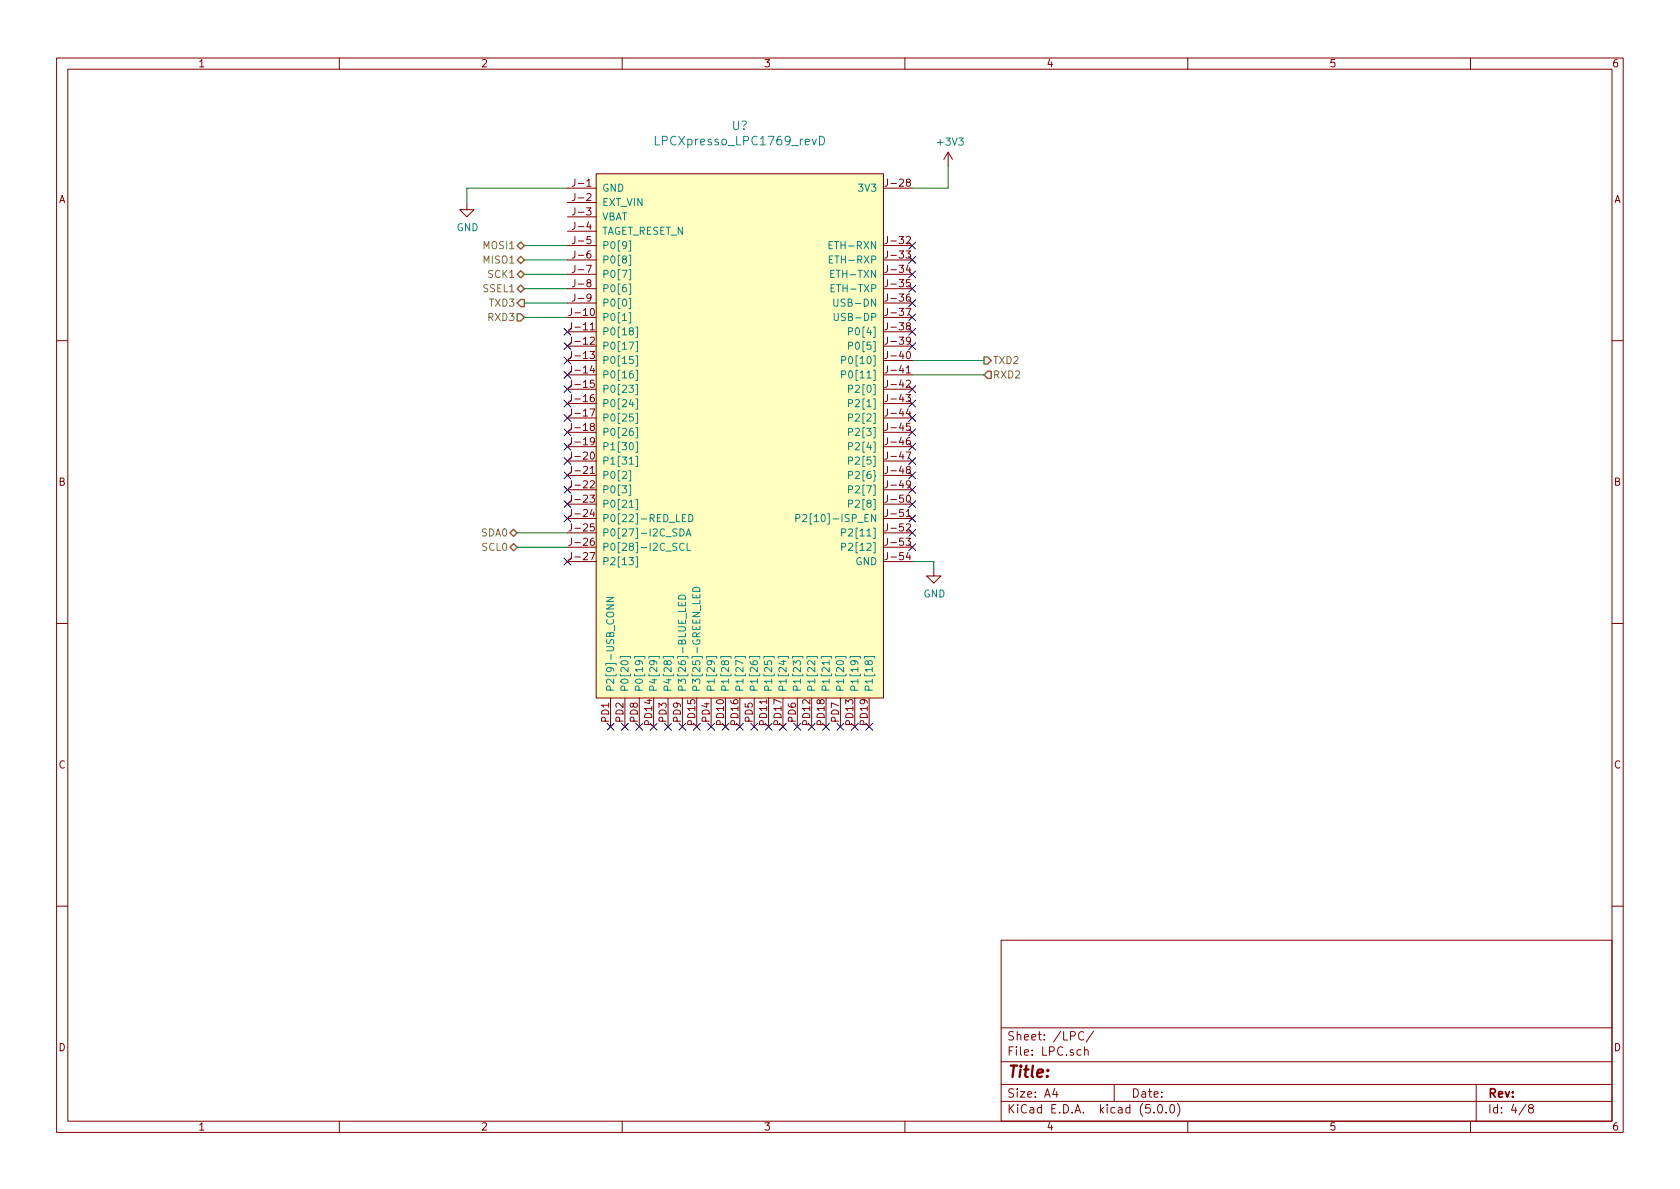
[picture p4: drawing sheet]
<svg xmlns="http://www.w3.org/2000/svg" width="297mm" height="210mm" viewBox="0 0 297 210" stroke-linecap="round" stroke-linejoin="round" font-family="sans-serif">
<g fill="none" stroke="#840000" stroke-width=".18">
<path d="M10 10.3h277v189.9h-277zM12 12.2h273v186.1h-273zM60 10.3v1.9M110 10.3v1.9M160 10.3v1.9M210 10.3v1.9M260 10.3v1.9M82.5 35.8v1.3h1.3l-1.3 1.2-1.2-1.2h1.2M100.3 33.3h5.1M100.3 35.8h5.1M100.3 38.3h5.1M103.8 32.9h.7"/>
<path d="M105.4 30.7h50.8v92.7h-50.8zM143.5 26.9h.1M156.2 33.3h5.1M167.6 26.9l-.7 1.3M167.6 26.9v2.6M167.6 26.9l.8 1.3M100.3 40.9h5.1M100.3 43.4h5.1M100.3 46h5.1M100.3 48.5h5.1M100.3 51h5.1M100.3 53.6h5.1"/>
<path d="M100.3 56.1h5.1M100.3 58.7h5.1M104.4 59.7l.5-.1 .2 .4-.8 .9h.8M104.4 58.3h.7M156.2 43.4h5.1M156.2 46h5.1M156.2 48.5h5.1M156.2 51h5.1M156.2 53.6h5.1M156.2 56.1h5.1M156.2 58.7h5.1M160.2 54.5h.8l-.5 1.3"/>
<path d="M160.2 42l.5-.2 .3 .4-.8 .9h.8M160.6 46.9l-.4 .8h.8M160.9 49.4h-.6l-.1 .7 .5-.2 .3 .3v.3l-.3 .2-.5-.1M10 60.2h2M100.3 63.7h5.1M100.3 66.3h5.1M100.3 61.2h5.1M100.3 68.8h5.1M100.3 71.4h5.1M100.3 73.9h5.1M100.3 76.4h5.1M100.3 79h5.1"/>
<path d="M104.3 72.3h.9l-.6 1.3M104.7 64.6l-.3 .9h.8M105 67.2h-.6v.6l.5-.1 .2 .3v.3l-.2 .2-.5-.1M105.1 77.9l-.2 .3-.4-.1-.1-.2 .1-.4 .4-.1 .1 .1a.84 .84 0 0 1-.3 1.2h-.2M156.2 63.7h5.1M156.2 66.3h5.1M156.2 61.2h5.1M156.2 68.8h5.1M156.2 71.4h5.1M156.2 73.9h5.1M156.2 76.4h5.1M156.2 79h5.1"/>
<path d="M160.2 79.9h.8l-.5 1.3M160.2 67.4l.5-.2 .3 .4-.8 .9h.8M160.2 66h.8M160.6 72.3l-.4 .8h.8M160.9 74.8h-.6l-.1 .7 .5-.2 .3 .3v.3l-.3 .2-.5-.1M161 60.2l-.3 .2-.3-.1-.2-.1 .2-.5 .3-.1 .2 .1a.84 .84 0 0 1-.3 1.2h-.2M285 60.2h2M100.3 81.5h5.1M100.3 89.1h5.1M100.3 84.1h5.1M100.3 91.7h5.1M100.3 86.6h5.1"/>
<path d="M100.3 94.2h5.1M100.3 96.8h5.1M100.3 99.3h5.1M104.3 97.7h.9l-.6 1.3M104.4 85.1l.5-.1 .2 .4-.8 .9h.8M104.4 83.7h.7M104.7 90l-.3 .9h.8M105 92.6h-.6v.6l.5-.1 .2 .3v.3l-.2 .2-.5-.1M156.2 81.5h5.1M156.2 89.1h5.1M156.2 84.1h5.1M156.2 91.7h5.1"/>
<path d="M156.2 86.6h5.1M156.2 94.2h5.1M156.2 96.8h5.1M156.2 99.3h5.1M160.2 92.8l.5-.2 .3 .4-.8 .9h.8M160.2 91.4h.8M160.6 97.7l-.4 .8h.8M161 85.6l-.3 .2-.3-.1-.2-.1 .2-.5 .3-.1 .2 .1a.84 .84 0 0 1-.3 1.2h-.2M10 110.3h2M165.1 100.6v1.2h1.3l-1.3 1.3-1.3-1.3h1.3M285 110.3h2M107.9 123.4v5.1"/>
<path d="M110.5 123.4v5.1M113 123.4v5.1M115.6 123.4v5.1M118.1 123.4v5.1M120.6 123.4v5.1M123.2 123.4v5.1M125.7 123.4v5.1M128.3 123.4v5.1M130.8 123.4v5.1M133.3 123.4v5.1M135.9 123.4v5.1M138.4 123.4v5.1"/>
<path d="M141 123.4v5.1M143.5 123.4v5.1M146 123.4v5.1M148.6 123.4v5.1M151.1 123.4v5.1M153.7 123.4v5.1M10 160.2h2M177 166.3h108v32h-108zM285 160.2h2M60 198.3v1.9M110 198.3v1.9M160 198.3v1.9"/>
<path d="M177 194.8h108M177 191.8h108M177 187.8h108M177 181.8h108M186.5 192.5l-.4 1h1M186.8 193v1M191.1 185.7l-.4-.1-.3 .3 .1 .6 .2 .1 .4-.1M191.6 182.6a.59 .59 0 0 0-.7 0 .59 .59 0 0 0-.2 .7 .56 .56 0 0 0 .3 .5 .56 .56 0 0 0 .6 0M191.8 185.7l.2-.1 .3 .1 .1 .9M191.8 185.1v1.5M193.3 182.3l-1.3 2M197 191.8v3"/>
<path d="M204 196.7v.1M204.8 195.5l.4-.2a.94 .94 0 0 1 0 1.5 .79 .79 0 0 1-.4-1.3zM206.2 196.7v.1M207 195.4l.3-.1a.94 .94 0 0 1 0 1.5 .82 .82 0 0 1-.3-1.4zM208.2 195.1a1.71 1.71 0 0 1 0 2.3M210 198.3v1.9M260 198.3v1.9M261 191.8v6.5M269.8 195.2l-1.2 2M270.6 196l-.3-.2v-.2l.3-.3h.2l.3 .3-.1 .2-.6 .2a.48 .48 0 0 0-.1 .7l.3 .1 .4-.1a.48 .48 0 0 0-.2-.7"/>
</g>
<g fill="none" stroke="#008400" stroke-width=".18">
<path d="M100.3 33.3h-17.8v2.5M167.6 29.5v3.8h-6.3M92.7 51h7.6M92.7 48.5h7.6M92.7 46h7.6M92.7 43.4h7.6M92.7 53.6h7.6M92.7 56.1h7.6M161.3 63.7h12.7M161.3 66.3h12.7M91.4 94.2h8.9M91.4 96.8h8.9"/>
<path d="M161.3 99.3h3.8v1.3"/>
</g>
<path d="M91.4 55.5h.7l.6 .6-.6 .7h-.7zM91.4 43.4l.7-.6 .6 .6-.6 .7zM91.4 46l.7-.7 .6 .7-.6 .6zM91.4 48.5l.7-.6 .6 .6-.6 .6zM91.4 51l.7-.6 .6 .6-.6 .7zM92.1 53h.6v1.2h-.6l-.7-.6zM174 63.1h.6l.7 .6-.7 .7h-.6zM174.6 65.7h.7v1.2h-.7l-.6-.6zM90.2 94.2l.6-.6 .6 .6-.6 .7zM90.2 96.8l.6-.7 .6 .7-.6 .6z" fill="none" stroke="#848400" stroke-width=".25"/>
<g fill="none" stroke="#000084" stroke-width=".18">
<path d="M99.7 58.1l1.2 1.2M100.9 58.1l-1.2 1.2M160.7 58.1l1.2 1.2M160.7 55.5l1.2 1.2M160.7 53l1.2 1.2M160.7 50.4l1.2 1.3M160.7 47.9l1.2 1.2M160.7 45.4l1.2 1.2M160.7 42.8l1.2 1.2M161.9 58.1l-1.2 1.2M161.9 55.5l-1.2 1.2M161.9 53l-1.2 1.2"/>
<path d="M161.9 50.4l-1.2 1.3M161.9 47.9l-1.2 1.2M161.9 45.4l-1.2 1.2M161.9 42.8l-1.2 1.2M99.7 60.6l1.2 1.2M99.7 63.1l1.2 1.3M99.7 65.7l1.2 1.2M99.7 68.2l1.2 1.2M99.7 70.8l1.2 1.2M99.7 73.3l1.2 1.2M99.7 75.8l1.2 1.3M99.7 78.4l1.2 1.2"/>
<path d="M100.9 60.6l-1.2 1.2M100.9 63.1l-1.2 1.3M100.9 65.7l-1.2 1.2M100.9 68.2l-1.2 1.2M100.9 70.8l-1.2 1.2M100.9 73.3l-1.2 1.2M100.9 75.8l-1.2 1.3M100.9 78.4l-1.2 1.2M160.7 78.4l1.2 1.2M160.7 75.8l1.2 1.3M160.7 73.3l1.2 1.2M160.7 70.8l1.2 1.2"/>
<path d="M160.7 68.2l1.2 1.2M160.7 60.6l1.2 1.2M161.9 78.4l-1.2 1.2M161.9 75.8l-1.2 1.3M161.9 73.3l-1.2 1.2M161.9 70.8l-1.2 1.2M161.9 68.2l-1.2 1.2M161.9 60.6l-1.2 1.2M99.7 80.9l1.2 1.2M99.7 83.5l1.2 1.2M99.7 86l1.2 1.2M99.7 88.5l1.2 1.3"/>
<path d="M99.7 91.1l1.2 1.2M99.7 98.7l1.2 1.2M100.9 80.9l-1.2 1.2M100.9 83.5l-1.2 1.2M100.9 86l-1.2 1.2M100.9 88.5l-1.2 1.3M100.9 91.1l-1.2 1.2M100.9 98.7l-1.2 1.2M160.7 96.2l1.2 1.2M160.7 93.6l1.2 1.2M160.7 91.1l1.2 1.2M160.7 88.5l1.2 1.3"/>
<path d="M160.7 86l1.2 1.2M160.7 83.5l1.2 1.2M160.7 80.9l1.2 1.2M161.9 96.2l-1.2 1.2M161.9 93.6l-1.2 1.2M161.9 91.1l-1.2 1.2M161.9 88.5l-1.2 1.3M161.9 86l-1.2 1.2M161.9 83.5l-1.2 1.2M161.9 80.9l-1.2 1.2M107.3 127.9l1.3 1.2M108.6 127.9l-1.3 1.2"/>
<path d="M109.9 127.9l1.2 1.2M111.1 127.9l-1.2 1.2M112.4 127.9l1.2 1.2M113.6 127.9l-1.2 1.2M115 127.9l1.2 1.2M116.2 127.9l-1.2 1.2M117.5 127.9l1.2 1.2M118.7 127.9l-1.2 1.2M120 127.9l1.3 1.2M121.3 127.9l-1.3 1.2M122.6 127.9l1.2 1.2M123.8 127.9l-1.2 1.2"/>
<path d="M125.1 127.9l1.2 1.2M126.3 127.9l-1.2 1.2M127.7 127.9l1.2 1.2M128.9 127.9l-1.2 1.2M130.2 127.9l1.2 1.2M131.4 127.9l-1.2 1.2M132.7 127.9l1.3 1.2M134 127.9l-1.3 1.2M135.3 127.9l1.2 1.2M136.5 127.9l-1.2 1.2M137.8 127.9l1.2 1.2M139 127.9l-1.2 1.2"/>
<path d="M140.4 127.9l1.2 1.2M141.6 127.9l-1.2 1.2M142.9 127.9l1.2 1.2M144.1 127.9l-1.2 1.2M145.4 127.9l1.3 1.2M146.7 127.9l-1.3 1.2M148 127.9l1.2 1.2M149.2 127.9l-1.2 1.2M150.5 127.9l1.2 1.2M151.7 127.9l-1.2 1.2M153.1 127.9l1.2 1.2M154.3 127.9l-1.2 1.2"/>
</g>
<path d="M105.4 30.7h50.8v92.7h-50.8z" fill="#ffffbf" stroke="#ffffbf" stroke-width=".18"/>
<g fill="none" stroke="#008484" stroke-width=".18">
<path d="M115.9 24.1v1.5h.7M144.9 24.1a.77 .77 0 0 1 .9 .8 .77 .77 0 0 1-.9 .7zM111.2 42.6h.3v1.8h-.3M111.2 45.1h.3v1.9h-.3M111.2 47.7h.3v1.8h-.3M111.2 50.2h.3v1.8h-.3M111.2 52.8h.3v1.8h-.3M111.2 55.3h.3v1.8h-.3M112.4 57.8h.3v1.9h-.3M146.6 43.3h.4M146.6 45.9h.5M146.9 48.4h.4"/>
<path d="M146.9 50.9h.5M147.2 42.7h-.6v1.3h.6M147.2 45.3h-.6v1.2h.6M147.4 52.9v1l.3 .2h.3l.2-.2v-1M147.5 47.8h-.6v1.3h.6M147.5 55.4v1.1l.2 .2h.3l.2-.2v-1.1M147.5 50.3h-.6v1.3h.6M150 58.6l.7-.1v-.4l-.2-.1h-.5v1.2M111.2 60.5h.9l-.6 1.3M111.6 70.6l-.3 .9h.8M112.4 60.4h.3v1.8h-.3M112.4 62.9h.3v1.8h-.3"/>
<path d="M112.4 65.5h.3v1.8h-.3M112.4 68h.3v1.8h-.3M112.4 70.5h.3v1.9h-.3M112.4 73.1h.3v1.8h-.3M112.4 75.6h.3v1.8h-.3M112.4 78.2h.3v1.8h-.3M148.8 63.7l.6-.1 .1-.4-.2-.2h-.5v1.3M148.8 66.2h.6l.1-.5-.2-.1h-.5v1.2M150 68.8l.7-.1v-.5l-.2-.1h-.5v1.3M150 71.3l.7-.1v-.4l-.2-.1h-.5v1.2M150 73.9l.7-.1v-.5l-.2-.1h-.5v1.3M150 76.4l.7-.1v-.4l-.2-.2h-.5v1.3"/>
<path d="M150 78.9l.7-.1v-.4l-.2-.1h-.5v1.2M150 61.2l.7-.1v-.5l-.2-.1h-.5v1.3M111.2 83.2h.3v1.9h-.3M111.2 85.8h.3v1.8h-.3M112.4 80.7h.3v1.8h-.3M112.4 88.3h.3v1.8h-.3M112.4 98.5h.3v1.8h-.3M120.2 93.5a.64 .64 0 0 1 .8 .7 .64 .64 0 0 1-.8 .6zM120.6 91.6h.5M121 96.2a.51 .51 0 0 0-.7 0 .51 .51 0 0 0-.1 .6 .46 .46 0 0 0 .2 .5 .46 .46 0 0 0 .6-.1M121.2 91h-.6v1.2h.6M121.3 94.8l.4-1.3 .4 1.3"/>
<path d="M121.4 94.4h.6M121.5 96.1v1.2h.6M121.8 91a.64 .64 0 0 1 .7 .6 .64 .64 0 0 1-.7 .6zM140.7 91.6h.6l.1-.5-.2-.1h-.5v1.2M141.9 91.1l.5-.1 .2 .3v.2l-.7 .7h.7M148.8 94.2l.6-.1 .1-.5-.2-.1h-.5v1.3M148.8 96.7h.6l.1-.5-.2-.1h-.5v1.2M150 89.1l.7-.1v-.4l-.2-.2h-.5v1.3M150 81.5l.7-.1v-.5l-.2-.1h-.5v1.3M150 84l.7-.1v-.4l-.2-.1h-.5v1.2M150 86.6l.7-.1v-.5l-.2-.1h-.5v1.3M107.2 107h1.3l-1.3 .7h1.3"/>
<path d="M107.2 105.6h1.3l-1.3 .8h1.3M109.7 116.4v-.3h1.8v.3M112.2 116.4v-.3h1.8v.3M114.7 116.4v-.3h1.9v.3M117.3 116.4v-.3h1.8v.3M119.9 106.5v.6h1.3v-.6M120.1 105.3a.67 .67 0 0 1 .8 0 .67 .67 0 0 1 .3 .6h-1.3zM120.5 106.7v.4M122.5 105.1v.6h1.2v-.6M122.6 104.1a.68 .68 0 0 1 .7-.2 .68 .68 0 0 1 .4 .7h-1.2zM123.1 105.3v.4M124.9 116.4v-.3h1.8v.3"/>
<path d="M127.4 116.4v-.3h1.9v.3M130 116.4v-.3h1.8v.3M131.4 117.3l-1.3-.5v.8M132.5 116.4v-.3h1.8v.3M135.1 116.4v-.3h1.8v.3M137.6 116.4v-.3h1.8v.3M138.6 116.8v.7l-.9-.2M140.1 116.4v-.3h1.9v.3M142.7 116.4v-.3h1.8v.3M145.2 116.4v-.3h1.8v.3M147.8 116.4v-.3h1.8v.3M150.3 116.4v-.3h1.8v.3"/>
<path d="M152.8 116.4v-.3h1.9v.3"/>
</g>
<text font-size="2.8" fill="#840000" x="178" y="190.5">Title:</text>
<g font-size="2.1" fill="#008484">
<text x="129.4" y="23">U?</text>
<text x="116.5" y="25.7">LPCXpresso_LPC1769_revD</text>
</g>
<g font-size="2.1" fill="#840000">
<text x="178" y="184">Sheet: /LPC/</text>
<text x="178" y="186.7">File: LPC.sch</text>
<text x="178" y="196.9">KiCad E.D.A. kicad (5.0.0)</text>
<text x="178" y="194.1">Size: A4</text>
<text x="200" y="194.1">Date:</text>
<text x="263" y="194.1">Rev:</text>
<text x="263" y="196.9">Id: 4/8</text>
</g>
<g font-size="1.8" fill="#840000">
<text x="35" y="11.9">1</text>
<text x="85" y="11.9">2</text>
<text x="135" y="11.9">3</text>
<text x="185" y="11.9">4</text>
<text x="235" y="11.9">5</text>
<text x="285" y="11.9">6</text>
<text x="10.4" y="35.9">A</text>
<text x="101.6" y="33">J-1</text>
<text x="101.6" y="35.6">J-2</text>
<text x="157" y="33">J-28</text>
<text x="285.4" y="35.9">A</text>
<text x="101.6" y="38.1">J-3</text>
<text x="101.6" y="40.6">J-4</text>
<text x="101.6" y="43.2">J-5</text>
<text x="101.6" y="45.7">J-6</text>
<text x="157" y="43.2">J-32</text>
<text x="157" y="45.7">J-33</text>
<text x="101.6" y="48.3">J-7</text>
<text x="101.6" y="50.8">J-8</text>
<text x="101.6" y="53.3">J-9</text>
<text x="157" y="48.3">J-34</text>
<text x="157" y="50.8">J-35</text>
<text x="157" y="53.3">J-36</text>
<text x="101.1" y="55.9">J-10</text>
<text x="101.1" y="58.4">J-11</text>
<text x="157" y="55.9">J-37</text>
<text x="157" y="58.4">J-38</text>
<text x="101.1" y="61">J-12</text>
<text x="101.1" y="63.5">J-13</text>
<text x="157" y="63.5">J-40</text>
<text x="157" y="61">J-39</text>
<text x="101.1" y="66">J-14</text>
<text x="101.1" y="68.6">J-15</text>
<text x="101.1" y="71.1">J-16</text>
<text x="157" y="66">J-41</text>
<text x="157" y="68.6">J-42</text>
<text x="157" y="71.1">J-43</text>
<text x="101.1" y="73.7">J-17</text>
<text x="101.1" y="76.2">J-18</text>
<text x="157" y="73.7">J-44</text>
<text x="157" y="76.2">J-45</text>
<text x="101.1" y="81.3">J-20</text>
<text x="101.1" y="83.8">J-21</text>
<text x="101.1" y="78.7">J-19</text>
<text x="157" y="78.7">J-46</text>
<text x="157" y="81.3">J-47</text>
<text x="157" y="83.8">J-48</text>
<text x="10.4" y="85.9">B</text>
<text x="101.1" y="86.4">J-22</text>
<text x="101.1" y="88.9">J-23</text>
<text x="157" y="88.9">J-50</text>
<text x="157" y="86.4">J-49</text>
<text x="285.4" y="85.9">B</text>
<text x="101.1" y="91.4">J-24</text>
<text x="101.1" y="94">J-25</text>
<text x="157" y="91.4">J-51</text>
<text x="157" y="94">J-52</text>
<text x="101.1" y="96.5">J-26</text>
<text x="101.1" y="99.1">J-27</text>
<text x="157" y="96.5">J-53</text>
<text x="157" y="99.1">J-54</text>
<text x="107.7" y="127.7" transform="rotate(-90 107.7 127.7)">PD1</text>
<text x="110.2" y="127.7" transform="rotate(-90 110.2 127.7)">PD2</text>
<text x="112.8" y="127.7" transform="rotate(-90 112.8 127.7)">PD8</text>
<text x="115.3" y="128.2" transform="rotate(-90 115.3 128.2)">PD14</text>
<text x="117.9" y="127.7" transform="rotate(-90 117.9 127.7)">PD3</text>
<text x="120.4" y="127.7" transform="rotate(-90 120.4 127.7)">PD9</text>
<text x="122.9" y="128.2" transform="rotate(-90 122.9 128.2)">PD15</text>
<text x="125.5" y="127.7" transform="rotate(-90 125.5 127.7)">PD4</text>
<text x="128" y="128.2" transform="rotate(-90 128 128.2)">PD10</text>
<text x="130.6" y="128.2" transform="rotate(-90 130.6 128.2)">PD16</text>
<text x="133.1" y="127.7" transform="rotate(-90 133.1 127.7)">PD5</text>
<text x="135.6" y="128.2" transform="rotate(-90 135.6 128.2)">PD11</text>
<text x="138.2" y="128.2" transform="rotate(-90 138.2 128.2)">PD17</text>
<text x="140.7" y="127.7" transform="rotate(-90 140.7 127.7)">PD6</text>
<text x="143.3" y="128.2" transform="rotate(-90 143.3 128.2)">PD12</text>
<text x="145.8" y="128.2" transform="rotate(-90 145.8 128.2)">PD18</text>
<text x="148.3" y="127.7" transform="rotate(-90 148.3 127.7)">PD7</text>
<text x="150.9" y="128.2" transform="rotate(-90 150.9 128.2)">PD13</text>
<text x="153.4" y="128.2" transform="rotate(-90 153.4 128.2)">PD19</text>
<text x="10.4" y="135.9">C</text>
<text x="285.4" y="135.9">C</text>
<text x="10.4" y="185.9">D</text>
<text x="285.4" y="185.9">D</text>
<text x="35" y="199.9">1</text>
<text x="85" y="199.9">2</text>
<text x="135" y="199.9">3</text>
<text x="185" y="199.9">4</text>
<text x="235" y="199.9">5</text>
<text x="285" y="199.9">6</text>
</g>
<g font-size="1.8" fill="#008484">
<text x="165.9" y="25.7">+3V3</text>
<text x="106.4" y="33.9">GND</text>
<text x="152" y="33.9">3V3</text>
<text x="80.7" y="40.9">GND</text>
<text x="106.4" y="36.4">EXT_VIN</text>
<text x="106.4" y="39">VBAT</text>
<text x="106.4" y="41.5">TAGET_RESET_N</text>
<text x="106.4" y="44.1">P0[9]</text>
<text x="106.4" y="46.6">P0[8]</text>
<text x="147.3" y="44.1">ETH-RXN</text>
<text x="147.4" y="46.6">ETH-RXP</text>
<text x="106.4" y="49.1">P0[7]</text>
<text x="106.4" y="51.7">P0[6]</text>
<text x="147.5" y="49.1">ETH-TXN</text>
<text x="147.6" y="51.7">ETH-TXP</text>
<text x="106.4" y="54.2">P0[0]</text>
<text x="106.4" y="56.8">P0[1]</text>
<text x="106.4" y="59.3">P0[18]</text>
<text x="148.3" y="54.2">USB-DN</text>
<text x="148.4" y="56.8">USB-DP</text>
<text x="150.9" y="59.3">P0[4]</text>
<text x="106.4" y="61.8">P0[17]</text>
<text x="106.4" y="64.4">P0[15]</text>
<text x="149.9" y="64.4">P0[10]</text>
<text x="150.9" y="61.8">P0[5]</text>
<text x="106.4" y="66.9">P0[16]</text>
<text x="106.4" y="69.5">P0[23]</text>
<text x="149.9" y="66.9">P0[11]</text>
<text x="150.9" y="69.5">P2[0]</text>
<text x="106.4" y="72">P0[24]</text>
<text x="106.4" y="74.5">P0[25]</text>
<text x="106.4" y="77.1">P0[26]</text>
<text x="150.9" y="72">P2[1]</text>
<text x="150.9" y="74.5">P2[2]</text>
<text x="150.9" y="77.1">P2[3]</text>
<text x="106.4" y="82.2">P1[31]</text>
<text x="106.4" y="79.6">P1[30]</text>
<text x="150.9" y="79.6">P2[4]</text>
<text x="150.9" y="82.2">P2[5]</text>
<text x="106.4" y="84.7">P0[2]</text>
<text x="106.4" y="87.2">P0[3]</text>
<text x="106.4" y="89.8">P0[21]</text>
<text x="150.8" y="84.7">P2[6}</text>
<text x="150.9" y="89.8">P2[8]</text>
<text x="150.9" y="87.2">P2[7]</text>
<text x="106.4" y="92.3">P0[22]-RED_LED</text>
<text x="106.4" y="94.9">P0[27]-I2C_SDA</text>
<text x="143" y="92.3">P2[10]-ISP_EN</text>
<text x="149.9" y="94.9">P2[11]</text>
<text x="106.4" y="97.4">P0[28]-I2C_SCL</text>
<text x="106.4" y="99.9">P2[13]</text>
<text x="149.9" y="97.4">P2[12]</text>
<text x="151.3" y="99.9">GND</text>
<text x="163.3" y="105.7">GND</text>
<text x="108.6" y="122.4" transform="rotate(-90 108.6 122.4)">P2[9]-USB_CONN</text>
<text x="111.1" y="122.4" transform="rotate(-90 111.1 122.4)">P0[20]</text>
<text x="113.7" y="122.4" transform="rotate(-90 113.7 122.4)">P0[19]</text>
<text x="116.2" y="122.4" transform="rotate(-90 116.2 122.4)">P4[29]</text>
<text x="118.7" y="122.4" transform="rotate(-90 118.7 122.4)">P4[28]</text>
<text x="121.3" y="122.4" transform="rotate(-90 121.3 122.4)">P3[26]-BLUE_LED</text>
<text x="123.8" y="122.4" transform="rotate(-90 123.8 122.4)">P3[25]-GREEN_LED</text>
<text x="126.4" y="122.4" transform="rotate(-90 126.4 122.4)">P1[29]</text>
<text x="128.9" y="122.4" transform="rotate(-90 128.9 122.4)">P1[28]</text>
<text x="131.4" y="122.4" transform="rotate(-90 131.4 122.4)">P1[27]</text>
<text x="134" y="122.4" transform="rotate(-90 134 122.4)">P1[26]</text>
<text x="136.5" y="122.4" transform="rotate(-90 136.5 122.4)">P1[25]</text>
<text x="139.1" y="122.4" transform="rotate(-90 139.1 122.4)">P1[24]</text>
<text x="141.6" y="122.4" transform="rotate(-90 141.6 122.4)">P1[23]</text>
<text x="144.1" y="122.4" transform="rotate(-90 144.1 122.4)">P1[22]</text>
<text x="146.7" y="122.4" transform="rotate(-90 146.7 122.4)">P1[21]</text>
<text x="149.2" y="122.4" transform="rotate(-90 149.2 122.4)">P1[20]</text>
<text x="151.8" y="122.4" transform="rotate(-90 151.8 122.4)">P1[19]</text>
<text x="154.3" y="122.4" transform="rotate(-90 154.3 122.4)">P1[18]</text>
</g>
<g font-size="1.8" fill="#848400">
<text x="85.7" y="44.1">MOSI1</text>
<text x="85.7" y="46.6">MISO1</text>
<text x="85.6" y="51.7">SSEL1</text>
<text x="86.5" y="49.1">SCK1</text>
<text x="86.5" y="56.8">RXD3</text>
<text x="86.7" y="54.2">TXD3</text>
<text x="175.5" y="64.4">TXD2</text>
<text x="175.5" y="66.9">RXD2</text>
<text x="85.2" y="94.9">SDA0</text>
<text x="85.4" y="97.4">SCL0</text>
</g>
</svg>
